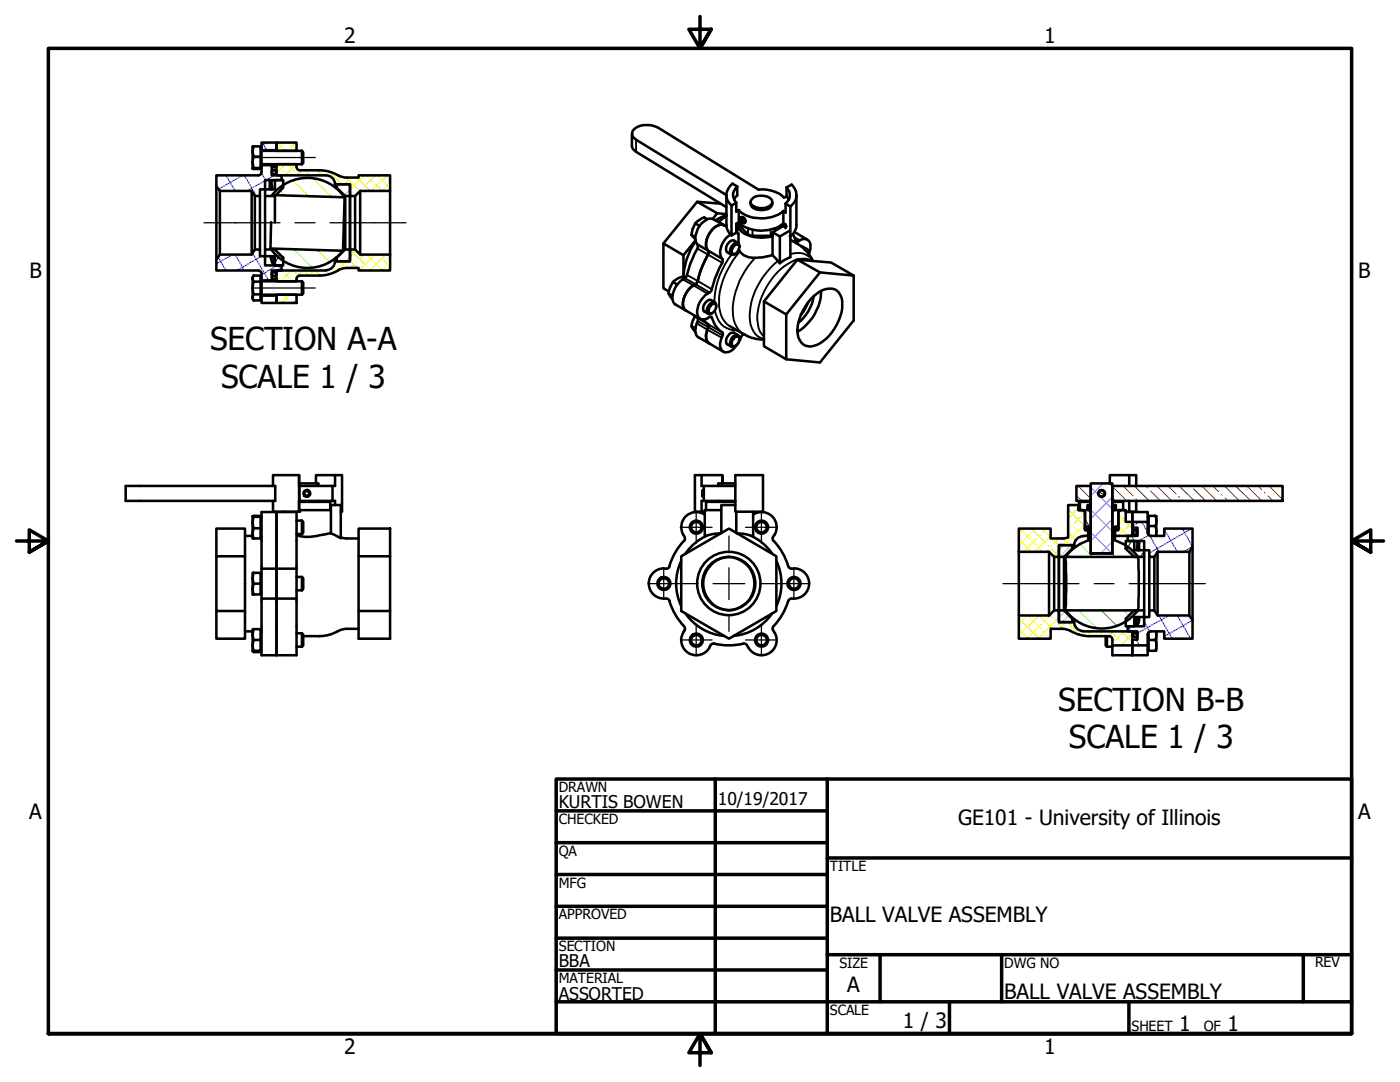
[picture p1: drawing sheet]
<svg xmlns="http://www.w3.org/2000/svg" width="279mm" height="216mm" viewBox="0 0 279 216" stroke-linecap="round" stroke-linejoin="round" font-family="sans-serif">
<!-- layer: Hatch (ANSI) -->
<path d="M67.9 36.8l-.7 .7M69.8 37.8l-1.1 1.2M69.8 51.2l-.8 .9M212.3 108.8l-1 1M213.8 108.8l-2.3 2.3M212.6 122l-1.3 1.3M213.3 122.7l-1.3 1.4" fill="none" stroke="#ff80c0" stroke-width=".2"/>
<path d="M55.6 37.7l1.3 1.3M58.4 36l3.1 3.1M62.4 35.6l3.8 3.6M54 49.6l2.3 2.3M58.6 49.7l3.7 3.7M63.2 49.8l2.5 2.5M67.9 50l.3 .3" fill="none" stroke="#80ff00" stroke-width=".2"/>
<g fill="none" stroke="#000" stroke-width=".2">
<path d="M53.9 36.7l.3 .2M55.1 34l-.8 .5M56.5 36.9l-.8 1.4M54.6 52.1l.2 .1M55.1 54.4l-.8 .5M55.8 50.8l-.9 1.7M219.3 98.2l1.1 .5M216.5 103.6l1.2 2M217 105.2l-.3 .5M217.6 101.3l-.5 .3M222 106.7l.4 .9M222 100.4l.2 .4"/>
<path d="M222.6 101.3l-.5 .3M222.7 101.5l.5 .9M223 105.2l-.3 .5M225.8 107.9l-.9 1.7M226.9 106l-.8 .5M227 108.5l.2 .2M228.3 109.9l-.7 1.2M226.6 124.1l.2 .1M226.9 126.4l-.8 .5M228.3 122.6l-.3 .5"/>
</g>
<g fill="none" stroke="#00f" stroke-width=".2">
<path d="M45.1 35l1.8 3.1M48.5 35l-4.9 2.7M48.8 35l2.4 4.1M52.1 34.4l.9 1.5 1.8-.9M52.3 28.4l.9 1.6M52.9 36.1l-3.6 2M53.3 28.4l-1.1 .7M54.9 33l.2 .3M56.1 35l.1 .1M43.6 51.3l1.5 2.7M46.4 50.8l-3.2 1.8M46.9 50.8l1.9 3.2"/>
<path d="M50.4 50.5l3.2 5.4M52.2 51.1l-5 2.9M52.2 59.9l.3 .6M55.4 53l-3.2 1.8M55.5 53l.6 1M55.2 60.4l-.1 .1M225.8 106.9l.6 1M227.5 104.1l-1.5 .9M227.8 104.1l1.2 2.1M229.2 106.8l-2 1.1M229.4 106.8l1.9 3.3M232.3 105.6l2.6 4.5"/>
<path d="M236 105.5l2 3.6M237.8 105.5l-8.4 4.9M238 109l-1.8 1.1M225.2 125l.5 1M226.8 127.6l.6 1.2M228.3 124.1l1.2 1.9M231.3 122.8l2.6 4.6M233.2 122.8l-6.2 3.6M234.9 122.8l2.7 4.6M238 127.4h-.1M238 123.8l-5.7 3.2"/>
</g>
<g fill="none" stroke="#ff0" stroke-width=".2">
<path d="M55.2 32.8l2.1 2.2M55.4 28.4l1.6 1.7M56.8 28.4l-1.6 1.6M56.9 32.8l-1.7 1.7M57.4 32.8l1.3 1.3M57.6 28.4h.1M58.2 29l1 1.1M58.9 33.1l-1.9 1.9M59 28.4l-1.2 1.2M59.3 34.7l.1 .1M60.3 34l-1.1 1M60.8 34l1 1"/>
<path d="M61.8 34.7l-.1 .1M62.5 34l-.1 .1M63.1 34l1 1M64.6 34l-.9 1M65.6 34.2l2.5 2.6M66.4 34.5l-.6 .6M68 35.2l-1.2 1.2M69.1 35.4l2.2 2.3M69.7 35.8l-1.1 1M69.8 38.5l.7 .6M71.3 35.4l2.7 2.7M71.9 38l-1.1 1.1"/>
<path d="M72.6 37.3l-.1 .2M72.7 35l-2.9 2.8M73.1 35l.5 .5M74.2 36.1l.1 .1M74.9 35l-1.7 1.8M75.3 35l2.6 2.5M77.2 35l-3.2 3.1M77.5 35l.4 .3M77.9 36.5l-1.6 1.6-1.4-1.4M55.2 55.2l.9 .9M55.2 59.8l.7 .7M55.6 54.3l-.4 .4"/>
<path d="M55.6 58.8l-.4 .4M56.2 54l.1 .1M56.5 58.8l1 1M56.9 54.7l1.4 1.4M57.8 58.8l-1.6 1.7M58.2 54l-2.2 2.1M58.4 54l1.2 1.1M58.6 55.8l-.2 .1M58.7 58.8l.5 .4M59.2 59.7l-.8 .8M60.5 54l-1.4 1.2M60.6 54l1.1 1 1-1"/>
<path d="M62.9 54l1 .9M64.2 54.7l-.3 .2M64.9 54l-.1 .1M65.4 54.3l.4 .3M66.5 53.1l.9 .9M67.8 52.1l1.4 1.4M69 52.1l-2.1 2.1M69.8 51.9l1.6 1.6M69.9 49.8l2.8 2.8M70.5 52.9l-.6 .6M71.1 50l-1.3 1.2M71.2 52.2l-.1 .1"/>
<path d="M71.6 53.7l.3 .3M72.6 50.8l-.8 .8M73.2 50.8l3.1 3.2M73.3 53.1l.1 .2M74.8 50.8l-3.1 3.2M75.6 50.9l.1 .2M76.2 51.6l1.7 1.6M76.8 51.1l-2.8 2.7 .1 .2M77.7 50.8l.2 .2M77.9 52.3l-1.8 1.7M58 60.3l.2 .2M203.3 109.9l.3 .2"/>
<path d="M203.5 105.5l4.6 4.6M203.5 107.8l2.4 2.3M204.4 105.5l-1.1 1.1M205.8 105.5l2.8 2.8M206.6 105.5l-3.3 3.3M206.9 107.5l-2.6 2.6M207.6 106.8l-.1 .1M208 105.5l1.7 1.7M208.9 105.5l-.7 .7M209.2 109.7l-.5 .4M209.2 108.9l.1 .1M209.7 106.9l-3.2 3.2"/>
<path d="M209.9 109l-.2 .2M209.9 109.6l1.4 1.5M209.9 107.4l1.4 1.5M211.3 109.8l-1.1 1.1M211.4 107.4l-1 1.1M212.2 107.4l1.3 1.4M213.2 105.7h.1M213.2 106.2l1.5 1.6M213.2 101.7l3.3 3.4M213.6 100.8l-.4 .4M213.6 104.5l.1 .1M213.9 105l-.2 .1"/>
<path d="M214.3 105.2l1.9 1.7M214.5 100.8l.7 .7-2 1.9M215.9 102.2l.1 .1M216.5 104.6l-4.2 4.2M216.5 102.4l-2.1 2M217.2 106.2l-.5 .5M222.5 106.6l.4 .3M223.2 102.7l2.8 2.9M223.2 105l2 1.9M223.8 101.8l-.6 .6M224.5 101.8l.1 .1M224.7 103.2l-1.5 1.4"/>
<path d="M226 104.1l-2.9 2.8M226 106.3l-.6 .6M203.3 124.5l1.7-1.7 2.7 2.7M203.3 123.3l4.2 4.1M203.3 125.6l1.9 1.8M207.8 124.6l-2.8 2.8M208.3 126l.1 .2M208.5 123.9l-.2 .1M209 126.7l.7 .7M209.4 122.7l.6 .5M209.7 127.1l-.3 .3M210 125.5l-2.7-2.7-4 3.9"/>
<path d="M210.6 121.8l-1.6 1.5M210.6 123.8l.1 .1M210.8 121.8l.5 .6M211.3 124.5l.9 1M211.3 123.3l-4.2 4.1M212.7 124.1l-1.3 1.4M213.1 124.1l2.6 2.6M214.4 124.7l-1.1 1M215.5 125.8l-.6 .7M217.6 126.3l.6 .6M217.6 126l-.9 .9M219.3 126.6l-.2 .1"/>
<path d="M219.5 126l1 .9M219.8 126h.1M221.7 126l.9 .9M222 128.5l.2 .3M222.1 126l-1 .9M223.1 127.4l.2 .2M223.8 128.1l.7 .7M224 126l2 2M224.3 126l-2.2 2.3M226 128.8h.1M226 126.6l-2.2 2.2"/>
</g>
<g fill="none" stroke="#f00" stroke-width=".2">
<path d="M214.8 98.9l1.1 1M215.1 97l2.5 2.4M217.4 97l.3 .2M222 97.1l2.9 2.8M222 99.3l.6 .6M224.2 97l1.9 1.9M226.4 97l3 2.9M226.7 99.5l.1 .1M228.9 97.3l.1 .1M229.6 98l2 1.9M230.9 97l3 2.9M233.1 97l1.6 1.6"/>
<path d="M235.2 99.1l.2 .2M235.3 97l3.1 2.9M235.9 99.8l.2 .1M237.6 97h.1M238.2 97.5l2.4 2.4M239.8 97l3 2.9M242.1 97l1.1 1.1M243.8 98.7l.1 .1M244.3 97l3 2.9M244.5 99.4l.6 .5M246.7 97.1l2.9 2.8M248.8 97l3 2.9"/>
<path d="M251.1 97l.7 .7M252.3 98.2l.2 .2M253 98.9l1.1 1M253.3 97l2.7 2.6M255.5 97l.5 .4"/>
</g>
<path d="M217.7 97.2l4.3 4.4M220.2 96.5l-2.5 2.4M221.4 96.5l.6 .6M222 99.1l-4.3 4.3M217.7 106.2l4.2 4.2M217.7 101.7l4.3 4.3M222 108.1l-2.4 2.3M222 103.6l-4.3 4.3" fill="none" stroke="#8000ff" stroke-width=".2"/>
<path d="M213 110.6l.6 .5M215.5 108.6l2.6 2.5M221.9 110.4l.7 .7M225.2 109.3l1.9 1.8M215.3 121.8l3.6 3.5M219.8 121.8l3.1 3.1M224.3 121.8l1.4 1.5" fill="none" stroke="#00ff40" stroke-width=".2"/>
<!-- layer: Visible (ANSI) -->
<g fill="none" stroke="#000" stroke-width=".51">
<path d="M43.2 37.1v14.7M43.9 38.1v12.7M50.2 38.1v12.7M50.6 33.5l-.2 .1 .2 .1h1.4v-.2M50.6 33.5a3.5 3.5 0 0 1 0-2.3 2.8 2.8 0 0 1 0-2l-.2 .1v4.4M50.6 31.2h1.4v2.3h-1.4M50.6 29.2h1.4v2M50.9 39.1v10.7M51.9 39.1v10.7M52 29.5h.2M52 33.4h.2M52.2 33h3v.3h-1v1.7h2v.9h-3.3v1.9h-1v1.3h-1l-.7-1h-6.3l-.7-1"/>
<path d="M52.2 29.5v-1.1h3v1.6h-3M52.2 29.5v4.8M52.2 30.1h8.1M52.2 32.8h8.1M52.2 34.3a.67 .67 0 0 1-.7 .7h-8.3v2.1M52.9 39.1v10.7M53.9 36.1h.3v1.4h-.3zM53.9 37.5v.3M54.2 37.5v.3M54.2 36.7l.2 1.1M54.2 36.1l-.4 .2v1.3M54.9 39.1l1.6-1.6v-1.6h-1.6v1.9h-2v1.3h2v5.3"/>
<path d="M54.9 38.2a9 9 0 0 1 13.9 1.2l-14.5-.5zM55.2 28.4h4v1.7h-4zM59.2 33.3a.67 .67 0 0 0 .6 .7h4M59.2 33.3v-.5h-4v2.2h9.8M60.3 30.1l.2 .3v2.1l-.2 .3M60.3 30.1v2.7M63.7 34l2 .2 1.8 .8M65.1 35a1.81 1.81 0 0 1 1.8 1.8M66.9 37.3v-.5h2.9v2.3h1.1l1-1M67.2 36.8h2.6v2.3h-.9l-1.7-1.6zM67.2 37.5v.1M67.5 35l1 .4h.7h2.4v-.4h6.3v3.1h-6"/>
<path d="M68.8 39.4l-.3 10.6M68.9 39.1v10.7M69.8 39.1v10.7M70.9 39.1v10.7M71.9 38.1v12.7M77.9 38.1v12.7M126.1 26.7v2.4a1.58 1.58 0 0 0 .8 1.2l18.1 11M147.1 37.2v1.8l-.6 .8M147.1 37.2a2.11 2.11 0 0 0-.2 3.2M147.1 37.2l-.9-.6a2.69 2.69 0 0 0-.2 4.4M150.1 39.8a2.91 2.91 0 0 1 4 .1 .95 .95 0 0 1-.9 1.4 2.91 2.91 0 0 1-3.3-.7v-.6zM157 39.2l-.5 .2a6.3 6.3 0 0 0-5.1-1.6l-20.1-12.3a4.1 4.1 0 0 0-5.1 .7 1.38 1.38 0 0 0 .7 1.7l18.1 11v6a2.91 2.91 0 0 0 1 2.1"/>
<path d="M157 39.2l.4 .6M157 37.4a2.16 2.16 0 0 1-.2 3.2M157 37.4l1-.6a2.77 2.77 0 0 1-.3 4.4M157 37.4v1.8M158.9 38.9v6a2.95 2.95 0 0 1-1.2 2.3v4.1l-2.1 1.2M43.9 50.8l-.7 1v2.2h8.4a.67 .67 0 0 1 .6 .6v.9M43.9 50.8h6.3l.7-1h1v1.3h1v1.9h3.3v1h-2v1.6h1v.3h-3M50.6 58.7a1.05 1.05 0 0 0 0 1.2M50.6 56.2a4.3 4.3 0 0 0 0 2.5M50.6 55a1.05 1.05 0 0 0 0 1.2M50.6 55h1.4v1.2h-1.4M50.6 55l-.2 .3v4.3l.2 .3"/>
<path d="M52 56.2v2.5h-1.4M52 58.7v1.2h-1.4M52 55.5h.2M52 59.4h.2M52.2 59h3v1.5h-3v-1.1M52.2 55.5v3.9M52.2 56.1h8.1M52.2 58.8h8.1M52.9 49.8h2l1.6 1.6v1.6h-1.6v-1.9h-2zM54 49.6a9 9 0 0 0 14.4 .4M54 51.1l.3 1.3 .3 .4M54 49.6l14.5 .4"/>
<path d="M54.1 44.3l-.1 5.3M54.3 51.1l.3 .3M54.5 51.1l.3 .3M54.6 51.4h.2v1.4h-.2zM55.2 58.8h4v1.7h-4zM60.3 56.1l.2 .3v2.1l-.2 .3M60.3 56.1v2.7M63.8 55h-4a.67 .67 0 0 0-.6 .7M65 54h-9.8v2.1h4v-.5M66.9 52.1a1.81 1.81 0 0 1-1.8 1.8M67.2 51.4l1.7-1.6h.9v2.3h-2.6zM67.2 51.3v.1"/>
<path d="M67.5 54l-1.8 .7-2 .3M77.9 50.8h-6l-1-1h-1.1v2.3h-2.9v-.5M77.9 50.8v3.2h-6.3v-.5h-2.8l-1.3 .4M133.4 58.5l.8 .5M134.3 56.3l.8 .5M136.6 55.6l-.5-.4a3.4 3.4 0 0 0-2.7 3.3l.8 1.2M138 46.9l.7 .4M138.7 44.6l.9 .5M138.8 48.1a14.1 14.1 0 0 0-2.4 7.3v-4.5l-4-2.3v8.9l1.1 .7M138.8 47.9l-2.4 3M139.1 40.3l4.7 .3M141.2 43.8l-.7-.4-.5 .2a3.1 3.1 0 0 0-1.9 2.6l-.1 .7 .7 .9"/>
<path d="M142.2 43.7l.9-1.2-4-2.2-6.7 8.3M143.1 42.5l1.9 .2M144.5 45l-2.1-1.2a1.69 1.69 0 0 0-2 .5 4.4 4.4 0 0 0-1.5 4 1.16 1.16 0 0 1 .3 1.3l-1.5 3.1-.6 2.2a1.67 1.67 0 0 1-1.2 1.1 4.6 4.6 0 0 0-1.7 3.9l.4 .7 .2 .2 5 2.8M144.5 45a2.75 2.75 0 0 0-3.1 1.9 2.99 2.99 0 0 0 0 3.4l-.6 1.5a19 19 0 0 0-1.7 4.5l-.1 .3a4.6 4.6 0 0 0-2.7 4.5l.4 .7 .2 .2M144.5 45l.5 .2M145 43.1l-1.6 1.2M145 43l-.7 .2-1.5 .7M145.8 46.8a3.9 3.9 0 0 0-1.8 4.7 .69 .69 0 0 1 .1 1l-1.4 3.1-.7 2.1a1.64 1.64 0 0 1-1.2 1.2 4.1 4.1 0 0 0-1.4 4.4 1.68 1.68 0 0 0 2.4-.1l.2 .2a5.8 5.8 0 0 0 2.2 3l.1 .3-.3 .7a2.19 2.19 0 0 0 .3 2.7 1.86 1.86 0 0 0 2.4-.8 5 5 0 0 0 1.3-2.3l.4-.3M146 41v6l.9-.6v-1.8l.5-.2M146.6 49a.54 .54 0 0 1 .6-.2 .54 .54 0 0 1 .4 .4l-.1 .3a1.15 1.15 0 0 1-1.3 1.2 1.24 1.24 0 0 1 .4-1.7zM146.9 46.5l.5 .1v2M146.9 40.4v1.8l.5-.3"/>
<path d="M146.9 40.4l-.9 .6M146.9 46.4l.4 .2M147.1 44.6a3 3 0 0 0 2.6 2.5l2.3 .3 2.2-.3M147.1 44.6v1.9M147.3 48.5l-.8-.5a1.56 1.56 0 0 0-1.3 2.4l.7 .4M147.3 44.4l.1 .6 2.1 1.9 .7 .2 4-.1M147.4 41.9a6.3 6.3 0 0 0 6 1.5l.7-.1a4.9 4.9 0 0 0 2.2-1.2M147.4 44.4a6.8 6.8 0 0 0 6 1.5 6 6 0 0 0 2.9-1.3M147.4 49.7a2.98 2.98 0 0 0 3.3 1.7 9.8 9.8 0 0 0 3.5-.5M147.4 41.9v2.5M147.6 49.3a.63 .63 0 0 0-.2-.8 .63 .63 0 0 0-.8 0l-.6 .6a1.11 1.11 0 0 0 0 1.7l.8-.2M147.8 43.8v-.4a.72 .72 0 0 1 .7 .4 .72 .72 0 0 1 0 .7l-.4-.1"/>
<path d="M147.8 43.6l.3 .1 .3 .4v.3h-.1a.61 .61 0 0 1-.5-.8zM147.9 43.4a.7 .7 0 0 1 .8 .2 .7 .7 0 0 1 0 .8l-.2 .1M149.8 40.3a1.39 1.39 0 0 0 1.4 1.5l1 .1a1.58 1.58 0 0 0 1.9-1.6M155.6 47.2l-1.4-.8v4.5l1.4 1.6M156.3 42.1v2.5M156.3 44.6l.5 .2M156.6 44.7l-.3 .4M156.8 44.8l-.1 .5M156.8 40.6v1.8l-.5-.3M156.8 44.8v.7M156.8 40.6l.9 .6M156.8 45.4l-.5-.3-2.1 1.3"/>
<path d="M157.6 46l-2 1.2v5.3M157.7 41.2v6l-.1-.1M157.7 47.8a9.2 9.2 0 0 1 4.5 4.3M158.2 46.7l.7 1.5h.4a1.37 1.37 0 0 1 1.6-.5 1.37 1.37 0 0 1 .8 1.4l-.3 1.6M158.6 46.3l2.5 1.5M159.1 51.8l-6.6 8.3 4.4 2.6 6.7-8.3M160 49.2l1 .5M160.5 49.7h.3a.63 .63 0 0 1 .6 .8M160.8 50l.4 .1 .2 .5M162 52l.1 .1M162.4 59.1a4.4 4.4 0 0 1 4.2-1.4 3.1 3.1 0 0 1 1.5 3.1 9.7 9.7 0 0 1-5.1 8 2.54 2.54 0 0 1-3.8-2.2 9.9 9.9 0 0 1 3.2-7.5zM162.4 59.1a8.6 8.6 0 0 1-3.1 5.3"/>
<path d="M163.9 58a9.8 9.8 0 0 1-4.7 8.2M170.4 55l-6.8-.6-4.5-2.6 6.8 .6 4.5 2.6v8.9l-6.8 8.4-6.7-.6M138 65.1l.8 .4M138.4 62.9l.8 .5a.87 .87 0 0 1-.1 1.1l-.2 .6a1.96 1.96 0 0 0 .5 2.2l2.1 1.2M138.7 63.1l-.2 .4a2.53 2.53 0 0 0-.4 1.8l.7 .9M140.3 63.8l1.1 1a5.5 5.5 0 0 0-.3 3.2l.4 .5M141.5 68.5l2.8 1.7M142 60.8l.6-.2a.92 .92 0 0 1 0 1.5 .68 .68 0 0 1-1 .4 1.34 1.34 0 0 1 .4-1.7zM142.7 60.3l-.8-.4a1.65 1.65 0 0 0-1.5 2.1l1 .6M142.9 61.2v-.3a.56 .56 0 0 0-.6-.6 1.74 1.74 0 0 0-1.1 2.2 .79 .79 0 0 0 1 0M145.7 65.1l2.7 1.6M146.6 67.3l.6-.2a.92 .92 0 0 1 0 1.5 .66 .66 0 0 1-1.2 .2 1.5 1.5 0 0 1 .6-1.5z"/>
<path d="M147.3 66.9l-.8-.5a1.13 1.13 0 0 0-1.3 .8 1.27 1.27 0 0 0 0 1.5l.7 .5M147.6 67.7a.7 .7 0 0 0-.4-.9 .7 .7 0 0 0-.9 .3l-.4 .7a.82 .82 0 0 0-.2 .9 .82 .82 0 0 0 .6 .5l.5-.2M148.4 66.7l1.5 .7 2.6 .4M152.5 60.1v9l4.4 2.6v-9M161.3 60.3l-1.5 2.5M25.1 97h29.8v2.9h-29.8zM59.7 94.8h-5.2v2.2M59.7 94.8v7.3h-5.2v-2.2M59.7 94.8v2.2h7.2v-2.2h-3.8v1.7M59.7 96.5h3.9v.5M59.8 97v2.9h7.1v.9M59.8 99.9l-.1 2.2"/>
<path d="M61.2 97.8a.67 .67 0 0 1 .7 .7 .67 .67 0 0 1-.7 .6M63.6 99.9v.2M66.4 97v2.9M66.9 94.8h1.4v7.3h-.3M140 94.8h-1.3v7.3h1.3M140.3 97.8l-.2 .2v.9l.2 .2M140.3 97.8v1.3M140.3 97.8h.2M140.3 99.1h.2M140.5 97.8v1.3M140.5 97v.8M140.5 99.1v.8"/>
<path d="M143.3 99.9v.2M144.1 94.8v1.7v-1.7h-4.1v2.2h6.7M146.7 99.9h-6.7v2.2h.7M146.7 94.8h5.6v7.3h-5.6zM146.7 96.5h-3.4v.5M214.8 97h2.9v2.9h-2.9zM217.7 96.5h4.3v13.9h-4.3zM221.5 96.5v-1.7h3.9v2.2M222 97h34v2.9h-34zM225.4 94.8h1.4v2.2M225.4 99.9v2.2h-.7M226.8 99.9v2.2h-1.4"/>
<path d="M43.2 111h5.7v10.9h-5.7zM43.2 111v-5.5h5.7v5.5M48.9 106.9h1.5M50.4 115.4l.2 1.1M50.4 103v4.4h.2a2.8 2.8 0 0 1 0-2 3.5 3.5 0 0 1 0-2.3h-.2l.2-.2h1.4v4.5h-1.4M50.4 115.4v3.2h.2M50.6 116.5a3.2 3.2 0 0 0 0 2.1M50.6 114.3h-.2v1.1M50.6 114.3l-.2 1.1M50.6 114.3h1.4v2.2h-1.4M50.6 103.1h1.4M50.6 105.4h1.4"/>
<path d="M52 116.5v2.1h-1.4M52 114.5h.2M52 118.4h.2M52 103.3h.2M52 107.1h.2M52.2 107.1v-4.9h3v5.7M52.2 107.1v12.3M55.2 119.4h-3v11.3h3v-5.7M55.2 113v.5h-3M55.2 113v-10.8h4v28.5h-4v-17.2M55.2 113v.5h4M56.5 102.1v.1"/>
<path d="M59.2 119.4h-4v.6M59.2 115.1h1.1M59.2 117.8h1.1M59.2 103.9h1.1M59.2 106.6h1.1M59.7 100.1h6.2v1.7M59.7 101.8h6.3M60.3 115.1l.2 .3v2.1l-.2 .3M60.3 103.9l.2 .2v2.2l-.2 .3M60.3 103.9v2.7M60.3 115.1v2.7M66 100.8h2v6.6l-2-1z"/>
<path d="M66 106.4l-1.9 .3a8.6 8.6 0 0 1-4.6 .2l-.2-.3M68 107.2l.9 .2h2.7M71.6 105.5h6.3v5.5h-6.3zM71.6 111v10.9h6.3v-10.9M132.5 113.5h.5M132.5 119.4h.5M132.5 113.4a3 3 0 0 0-3 3 3 3 0 0 0 3 3M133 119.4l.3 .1 .3 .4M133.6 119.9a12.4 12.4 0 0 0 2.9 5M133.6 113l-.1 .2-.5 .3M135.9 112a10.5 10.5 0 0 0 0 8.9M136 111l9.5-5.5 9.4 5.5v10.9l-9.4 5.5-9.5-5.5z"/>
<path d="M136.6 107.1l.1 .6a12.9 12.9 0 0 0-3.1 5.2M140.6 102.7a3 3 0 0 0-3.9 .5 3 3 0 0 0 0 3.9M143.8 106.4l-.7 .1a6.8 6.8 0 0 0-4.9 2.3l-1.4 1.6M144 101.8h-3.3v5.3M145.4 111.1a5.3 5.3 0 0 1 5.2 5.4 5.3 5.3 0 0 1-5.2 5.3M145.5 111.1a5.3 5.3 0 0 0-5.2 5.4 5.3 5.3 0 0 0 5.2 5.3M146.7 100.1h-5.8v1.7M146.7 100.8h-2.7v5.6M146.9 102.1v4.3M147.1 106.4h.3a7.6 7.6 0 0 1 5.8 2.9l.9 1.1M150.3 102.1v5M150.3 102.7a3 3 0 0 1 3.7 .3 3 3 0 0 1 .6 3.7"/>
<path d="M154.3 107.1l-.1 .6a12.9 12.9 0 0 1 3.1 5.2M154.6 106.7l-.3 .4M155 112a10.5 10.5 0 0 1 0 8.9M157.3 119.9a12.4 12.4 0 0 1-2.9 5M157.3 113l.4 .4 .3 .1M157.9 113.5h.5M157.9 119.4h.5M158 119.4l-.5 .3-.2 .2M158.5 113.4a3 3 0 0 1 3 3 3 3 0 0 1-3 3M203.3 110.1v12.7M209.4 110.1v12.7M210.4 111.1v10.7"/>
<path d="M211.3 108.8h2.7v.7l-1.7 1.6h-1zM211.3 111.1v10.7M212 107.4h-2.3v-1.9h-6.4v4.6M212.3 111.1v10.7M212.6 111.1h14.5l.2 3v4.7l-.2 3h-14.5l.2-3.8zM213.2 107.2l-1.2 .2M214 109.5v.1M214.4 109.3v-.5h-3.1v2.3h-.9l-1-1h-6.1M215.5 100.1h2.2v.7h-.7v1h.7v5.8l-.2 .2-.3-.4v-2.3h-.7v-3.3h-1zM215.5 100.1h-.2v1.7M216.2 106.9h1v-1.1h-.7v-3.7l-.3-.3h-1v-1h-2v6.5M216.2 107a1.81 1.81 0 0 0-1.8 1.8"/>
<path d="M217.4 101.1h.3M217.7 107.7a9 9 0 0 0-5.1 3.4M217.7 107.7h.1M222 100.1h2.2v1.7h-1v3.3h-.7v2.3l-.1 .4-.4-.2v-5.8h.7v-1h-.7zM222 101.1h.4M222 107.7h.1M222 107.7a9 9 0 0 1 5.1 3.4M223.5 101.8h1.2v2.3h1.3v2.8h-3.5v-1.1h.7v-3.7zM224.7 107.9h1.7v1.9h1.9v1.3h-1.9l-1.7-1.6zM224.7 102.2h1.3M226 102.2v1.9M226 102.2h3v1.9"/>
<path d="M226.9 109.5l.2 .3M227 108.1h.2v1.4h-.3zM227 108.1l.3 .1v1.5M227 109.5l-.1 .3M227.2 109.5l.1 .3M228.3 111.1v10.7M229 106.3v-2.2h-3v1.2h1v1.6h-2v1h3.3v1.9h1.1v1.3h1l.6-1h6.4M229 103.3h.2M229 106.3a.67 .67 0 0 0 .7 .6M229.4 111.1v10.7M229.7 106.9h2.6v-1.4h5.7v3.6l-.6 1M230.4 111.1v10.7"/>
<path d="M230.6 102.9a2.8 2.8 0 0 1 0 2.1M230.6 102.9l.2 .1v3.9M230.6 105l.2 .6-.1 1.3M230.6 105h-1.4v1.7M230.6 102.9h-1.4v2.1M231 110.1v12.7M237.4 110.1v12.7M238 109.1v14.7M43.2 121.9v5.5h5.7v-5.5M48.9 126h1.5M50.4 129.9l.2 .2-.1-.2M50.4 126.6l.2 1.1"/>
<path d="M50.4 126.6v3.3M50.4 129.9h.2M50.6 127.7a3.2 3.2 0 0 0 0 2.2M50.6 125.5h-.2v1.1M50.6 125.5l-.2 1.1M50.6 125.5h1.4v2.2h-1.4M52 129.9v.2h-1.4M52 127.7v2.2h-1.4M52 125.8h.2M52 129.7h.2M59.2 126.4h1.1M59.2 129h1.1"/>
<path d="M60.3 126.4l.2 .2v2.2l-.2 .2M60.3 126.4v2.6M60.5 126.9h3.3M71.6 125.5h-2.4l-1.1 .1a9.5 9.5 0 0 1-4.4 1.3M71.6 121.9v5.5h6.3v-5.5M136.5 125l.2 .2-.1 .6M136.7 125.7a3 3 0 0 0 .5 4.5 3 3 0 0 0 4.4-1M136.8 122.4a10.5 10.5 0 0 0 7.8 4.5M141.8 128.8l-.3 .4M141.8 128.7l.5-.3a13.9 13.9 0 0 0 6.3 0l.5 .3M149.1 128.8l.3 .4M154.1 122.4a10.5 10.5 0 0 1-7.8 4.5"/>
<path d="M154.3 125.7l.3 .5M154.4 125l-.2 .5 .1 .3M154.6 126.2a3 3 0 0 1-1.1 4.1 3 3 0 0 1-4.1-1.1M209.4 122.8h-6.1v4.6h6.4v-1.9h2.3M209.4 122.8l1-1h.9v2.3h3.1M211.3 121.8h1l1.7 1.6v.7h-2.7zM212 125.5l1 .1 .7 .3M212.6 121.7a9 9 0 0 0 14.5 0M213.7 125.9l1.8 .8 2 .2M214 123.3v.1M214.4 123.6v.5M214.4 124.1a1.81 1.81 0 0 0 1.8 1.8"/>
<path d="M216.2 126h9.8v2.8h-4v-1.2a.67 .67 0 0 0-.7-.7M217.5 126.9h3.9M220.7 126.9v1.9l.2 .2M220.9 129h1.1M220.9 126.9v2.1M222 128.8v1.9h4M224.7 123.4l1.7-1.6h1.9v1.3h-1.9v1.9h-1.7zM226 128.8v1.9M226.6 123.4h.2v1.4h-.2zM226.9 123.1l-.3 .3M227.1 123.1l-.3 .3M227.3 123.1a1.36 1.36 0 0 1-.5 1.7"/>
<path d="M229 128.8v1.9h-3M229 129.7h.2M229.2 126.2v1.5h1.4M229.2 127.7v2.2h1.4M230.7 126l.1 1.1-.2 .6 .2 1.1M230.8 128.8l-.2 1.1M230.8 128.8v1.1h-.2M230.8 126v2.8M238 123.8l-.6-1h-6.4l-.6-1h-1v1.3h-1.1v1.9h-3.3v1h2v1.6h-1v1.2h3v-2.2a.67 .67 0 0 1 .7-.6M238 123.8v3.6h-5.7v-1.4h-2.6"/>
<circle cx="54.7" cy="34.3" r=".48"/>
<circle cx="54.7" cy="54.6" r=".48"/>
<circle cx="61.2" cy="98.5" r=".67"/>
<circle cx="61.2" cy="98.5" r=".49"/>
<circle cx="219.8" cy="98.5" r=".69"/>
<circle cx="219.9" cy="98.5" r=".67"/>
<circle cx="132.5" cy="116.4" r="1.3"/>
<circle cx="132.5" cy="116.4" r="1.05"/>
<circle cx="139" cy="105.2" r="1.3"/>
<circle cx="139" cy="105.2" r="1.05"/>
<circle cx="145.4" cy="116.4" r="5.3"/>
<circle cx="145.4" cy="116.4" r="6.3"/>
<circle cx="152" cy="105.2" r="1.3"/>
<circle cx="152" cy="105.2" r="1.05"/>
<circle cx="158.5" cy="116.4" r="1.05"/>
<circle cx="158.5" cy="116.4" r="1.3"/>
<circle cx="216.8" cy="105.4" r=".35"/>
<circle cx="217.3" cy="101.4" r=".35"/>
<circle cx="222.3" cy="101.4" r=".35"/>
<circle cx="222.9" cy="105.4" r=".35"/>
<circle cx="226.5" cy="106.3" r=".48"/>
<circle cx="139" cy="127.7" r="1.3"/>
<circle cx="139" cy="127.7" r="1.05"/>
<circle cx="152" cy="127.7" r="1.05"/>
<circle cx="152" cy="127.7" r="1.3"/>
<circle cx="226.5" cy="126.7" r=".48"/>
</g>
<g fill="#000">
<circle cx="50.4" cy="33.7" r=".25"/>
<circle cx="50.4" cy="29.3" r=".25"/>
<circle cx="54.2" cy="36.1" r=".25"/>
<circle cx="156.8" cy="45.1" r=".25"/>
<circle cx="148.4" cy="66.7" r=".25"/>
<circle cx="61.2" cy="97.8" r=".25"/>
<circle cx="61.2" cy="99.1" r=".25"/>
<circle cx="50.4" cy="103.1" r=".25"/>
<circle cx="50.4" cy="107.4" r=".25"/>
<circle cx="59.7" cy="102.1" r=".25"/>
<circle cx="227" cy="108.1" r=".25"/>
</g>
<!-- layer: Visible Narrow (ANSI) -->
<g fill="none" stroke="#000" stroke-width=".38">
<path d="M126.9 27.9v2.4M136.3 55.8l4.9 2.8M136.7 55.5l4.9 2.9M137.1 54.9l4.9 2.8M139.1 48.6l4.9 2.9M139.2 49.6l4.9 2.9M139.3 48.9l4.9 2.9M143.4 44.3l1.6 .8M146 50.8a16.1 16.1 0 0 0-3.4 9.5M146.9 46.3l.2 .1M147.4 44.4v.6M147.6 50.2a16 16 0 0 0-4.1 11 4.8 4.8 0 0 0 2.2 3.9"/>
<path d="M149.3 45.6v1.1M150.2 45.8v1.3M150.7 51.4a15.8 15.8 0 0 0-4.5 10.7 5.2 5.2 0 0 0 2.2 4.6M153.8 45.8v1.3M154.7 45.5v.5M155.3 52.1a14.7 14.7 0 0 0-5.6 11.8 3.9 3.9 0 0 0 2.8 3.7M156.5 44.6v.3M157.7 50.7a3.6 3.6 0 0 1 4.5 1.4M157.7 48.1l.7 .1 .5 .3M158.6 47.4l1 .5M158.7 47.9l.6 .3M162 52a4.7 4.7 0 0 0-4.8 .7 14 14 0 0 0-6.1 11.1 4.8 4.8 0 0 0 1.4 3.4"/>
<path d="M139.1 64.5l4.9 2.9M139.2 63.4l4.9 2.9M139.3 64.1l4.9 2.8M141.7 63.2l.3 .2M142.7 62a4.3 4.3 0 0 0 4.4 3.9"/>
</g>
<!-- layer: Border (ANSI) -->
<g fill="none" stroke="#000" stroke-width=".7">
<path d="M139.7 3.3v6.4l-2.2-3.9h4.4l-2.2 3.9 2.2-3.9M3.3 107.9h6.4l-3.9-2.2v4.5l3.9-2.3-3.9 2.3M276.1 107.9h-6.4l3.9-2.2v4.5l-3.9-2.3 3.9 2.3M111 155.4h158.7v50.8h-158.7zM142.7 155.4v50.8M165.1 155.4v50.8M111 161.8h54.1M111 168.1h54.1M111 174.5h54.1M165.1 171.2h104.6M111 180.8h54.1M111 187.2h54.1"/>
<path d="M111 193.5h54.1M111 199.9h158.7M165.1 190.5h104.6M175.6 190.5v9.4M189.5 199.9v6.3M199.9 190.5v9.4M225.3 199.9v6.3M260.1 190.5v9.4M9.7 206.2v-196.5h260v196.5h-260h260M141.9 210.1l-2.2-3.9 2.2 3.9h-4.4l2.2-3.9v6.4"/>
</g>
<!-- layer: Centerline (ANSI) -->
<path d="M50.5 31.4h12.4M40.7 44.4h15.2M50.5 57.5h12.4M58.9 44.4h4M65.8 44.4h15.2M200.2 116.5h15.1M218.4 116.5h3.9M225.4 116.5h15.1" fill="none" stroke="#000" stroke-width=".25"/>
<!-- layer: Center Mark (ANSI) -->
<g fill="none" stroke="#000" stroke-width=".25">
<path d="M129.3 116.5h6.3M132.5 113.3v6.3M135.8 105.2h6.3M136 116.5h3.3M138.9 102v6.4M142.3 116.5h6.4M145.5 106.9v3.4M145.5 113.3v6.3M148.8 105.2h6.3M151.6 116.5h3.3M152 102v6.4M155.3 116.5h6.3"/>
<path d="M158.4 113.3v6.3M135.8 127.7h6.3M138.9 124.5v6.4M145.5 122.6v3.4M148.8 127.7h6.3M152 124.5v6.4"/>
</g>
<g font-size="6.3">
<text x="41.9" y="69.8">SECTION A-A</text>
<text x="44.1" y="77.3">SCALE 1 / 3</text>
<text x="211.2" y="141.9">SECTION B-B</text>
<text x="213.3" y="149.4">SCALE 1 / 3</text>
</g>
<g font-size="4.2">
<text x="68.7" y="8.6">2</text>
<text x="208.4" y="8.6">1</text>
<text x="5.9" y="55.5">B</text>
<text x="271.1" y="55.5">B</text>
<text x="5.8" y="163.4">A</text>
<text x="191.2" y="164.5">GE101 - University of Illinois</text>
<text x="271" y="163.4">A</text>
<text x="165.6" y="183.9">BALL VALVE ASSEMBLY</text>
<text x="169.1" y="198">A</text>
<text x="200.4" y="199.3">BALL VALVE ASSEMBLY</text>
<text x="180.1" y="205.1">1 / 3</text>
<text x="235.3" y="205.7">1</text>
<text x="245" y="205.7">1</text>
<text x="68.7" y="210.3">2</text>
<text x="208.4" y="210.3">1</text>
</g>
<g font-size="3.5">
<text x="111.5" y="161.2">KURTIS BOWEN</text>
<text x="143.3" y="160.7">10/19/2017</text>
<text x="111.5" y="193">BBA</text>
<text x="111.5" y="199.5">ASSORTED</text>
</g>
<g font-size="2.8">
<text x="111.5" y="158">DRAWN</text>
<text x="111.5" y="164.4">CHECKED</text>
<text x="111.5" y="170.8">QA</text>
<text x="165.6" y="173.7">TITLE</text>
<text x="111.5" y="177.1">MFG</text>
<text x="111.5" y="183.5">APPROVED</text>
<text x="111.5" y="189.7">SECTION</text>
<text x="111.5" y="196.2">MATERIAL</text>
<text x="167.5" y="193.1">SIZE</text>
<text x="200.4" y="193.1">DWG NO</text>
<text x="262.4" y="193">REV</text>
<text x="165.6" y="202.5">SCALE</text>
<text x="225.8" y="205.7">SHEET</text>
<text x="240.2" y="205.7">OF</text>
</g>
</svg>
